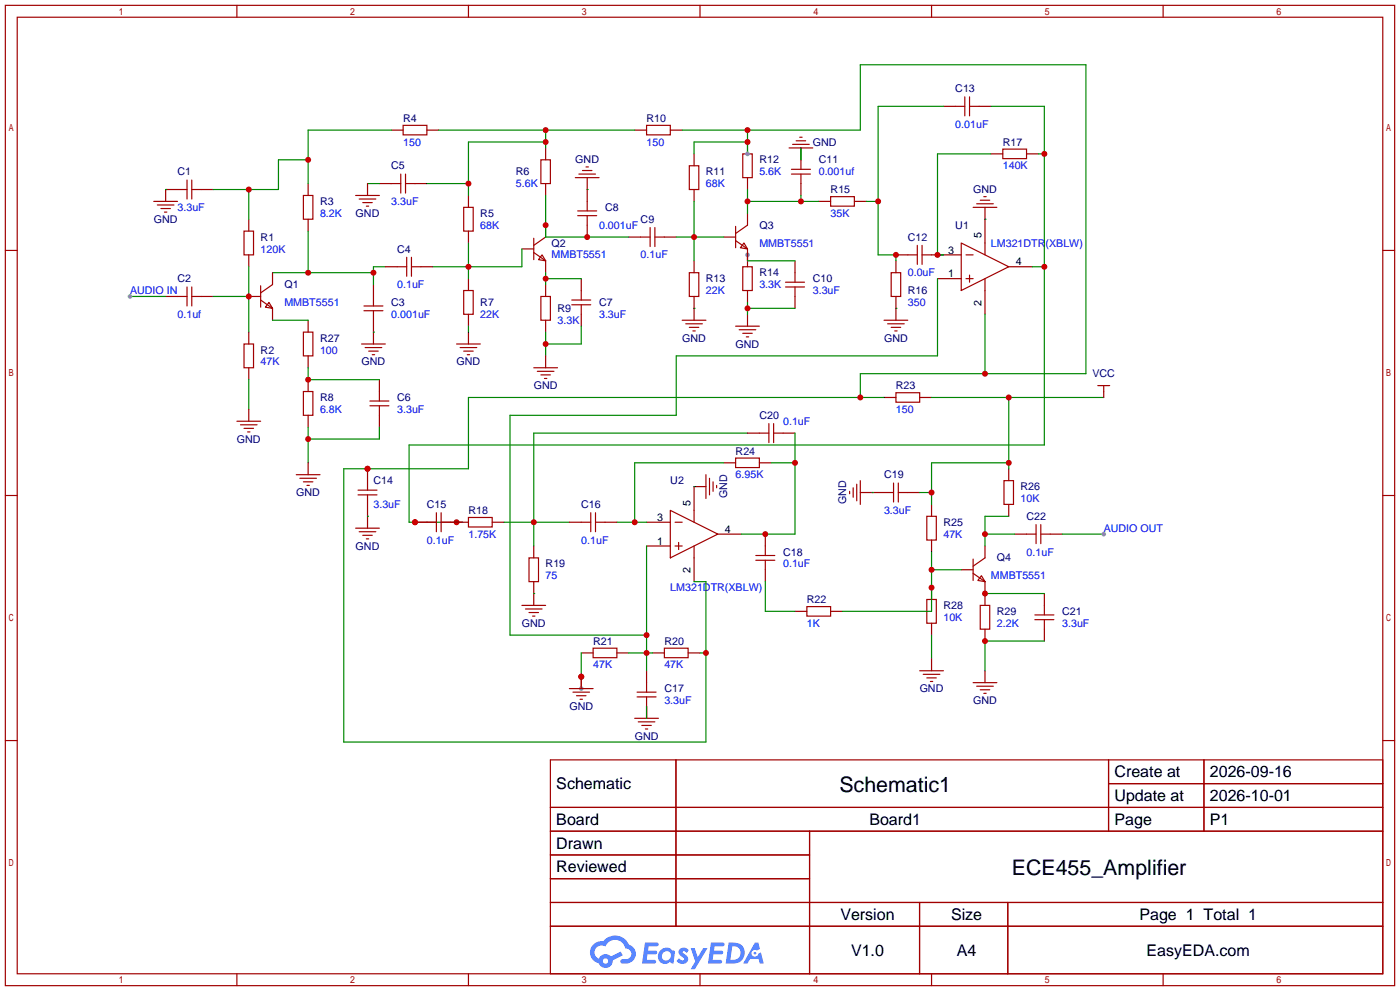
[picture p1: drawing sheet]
<svg xmlns="http://www.w3.org/2000/svg" width="299mm" height="212mm" viewBox="0 0 299 212" stroke-linecap="round" stroke-linejoin="round" font-family="sans-serif">
<g fill="none" stroke="#a10000" stroke-width=".25">
<path d="M1.1 1.1h297.2v209.6h-297.2zM3.7 3.7h292.1v204.5h-292.1zM50.7 1.1v2.6M100.2 1.1v2.6M149.7 1.1v2.6M199.3 1.1v2.6M248.8 1.1v2.6M1.1 53.5h2.6M295.8 53.5h2.5M1.1 105.9h2.6M295.8 105.9h2.5M1.1 158.3h2.6"/>
<path d="M295.8 158.3h2.5M117.7 162.4h178.1v45.8h-178.1zM117.7 172.6h178.1M117.7 177.7h178.1M144.6 162.4v35.6M173.2 177.7v30.5M237.1 162.4v15.3M237.1 167.5h58.7M257.5 162.4v15.3M117.7 182.8h55.5M117.7 192.9h178.1M117.7 187.8h55.5"/>
<path d="M117.7 198h178.1M196.7 192.9v15.3M215.6 192.9v15.3M50.7 208.2v2.5M100.2 208.2v2.5M149.7 208.2v2.5M199.3 208.2v2.5M248.8 208.2v2.5"/>
</g>
<g fill="#5487ff">
<path d="M145.5 202.8a1.3 1.3 0 0 1 1.8 .3l-.4 .6a.54 .54 0 0 0-.9-.2l.1 .2a1.28 1.28 0 0 1 .8 2 1.53 1.53 0 0 1-2.2-.3l.5-.6 .8 .5a.31 .31 0 0 0 .4-.3 .31 .31 0 0 0-.3-.3 1.12 1.12 0 0 1-.6-1.9z"/>
<path d="M147.7 202.7h.9l.7 1.9 1.1-1.9h.9l-2.7 4.5h-.9l1-1.7z"/>
<path d="M138 201.5h1.6a1.31 1.31 0 0 1 1.2 .2 .4 .4 0 0 1-.3 .6h-1.8l-.1 .9h1.6a.4 .4 0 0 1 .4 .4 .4 .4 0 0 1-.4 .4h-1.7l-.2 1.2h1.4a.46 .46 0 0 1 .5 .1 .46 .46 0 0 1 .1 .5l-.3 .2h-2.7z"/>
<path d="M152.1 201.5h1.6a1.32 1.32 0 0 1 1.3 .2 .39 .39 0 0 1-.4 .6h-1.7l-.2 .9h1.7a.4 .4 0 0 1 .3 .4 .4 .4 0 0 1-.4 .4h-1.7l-.2 1.2h1.4a.46 .46 0 0 1 .5 .1 .46 .46 0 0 1 .1 .5l-.3 .2h-2.7z"/>
<path d="M161.5 201.5h.7l.4 1.3-.7 .4a.75 .75 0 0 0-1.1 .3 .75 .75 0 0 0 .5 1 .75 .75 0 0 0 .9-.6l.6-.3 .6 2.4h-.9l-.2-1h-1.9l-.5 1h-.9z"/>
<path d="M155.9 201.5l-.7 4.5h1.5a2.27 2.27 0 0 0 2.6-2.3 2.27 2.27 0 0 0-2.7-2.2zM156.6 202.3a1.5 1.5 0 0 1 1.8 1.5 1.5 1.5 0 0 1-1.9 1.4h-.3z"/>
<path d="M141.3 203.1a1.6 1.6 0 0 0-.3 2.3 1.6 1.6 0 0 0 2.3 .2l.8 .4 .3-2.5-.2-.3h-.4a1.58 1.58 0 0 0-2.5-.1zM141.9 203.6a.98 .98 0 0 1 1.6 .5 .98 .98 0 0 1-1.1 1.2 .94 .94 0 0 1-.8-.6 .94 .94 0 0 1 .3-1.1z"/>
<path d="M126.9 201.9a2.37 2.37 0 0 0 1.2 4 1.54 1.54 0 0 0 1.7 1 1.54 1.54 0 0 0 1.3-1.6l2.1-1.1-.5-.8-2 1.1a1.57 1.57 0 0 0-2.6 .4 1.5 1.5 0 0 1-.8-2.1 1.5 1.5 0 0 1 2.2-.5 2.23 2.23 0 0 1 2.3-1.4 2.23 2.23 0 0 1 2 1.8 1.16 1.16 0 0 1 1.2 1.1 1.16 1.16 0 0 1-1 1.3h-.7a.47 .47 0 0 0-.6 .3 .47 .47 0 0 0 .4 .6 2.17 2.17 0 0 0 2.5-1 2.17 2.17 0 0 0-.3-2.7l-.8-.4a3.2 3.2 0 0 0-5.4-.7l-1.2 .1zM129 205.4a.58 .58 0 0 1 1.1 0 .58 .58 0 0 1-1.1 0z"/>
<circle cx="161.5" cy="203.8" r=".28"/>
</g>
<g fill="none" stroke="#a10000" stroke-width=".25">
<path d="M86.2 26.8h5.1v2h-5.1zM115.7 34.2h2v5h-2zM138.3 26.8h5.1v2h-5.1zM147.4 35.4h2.1v5.1h-2.1zM158.9 32.9h2v5.1h-2zM52.2 49.4h2v5.1h-2zM64.9 41.8h2v5.1h-2zM99.2 44.3h2v5.1h-2zM147.4 58.3h2.1v5.1h-2.1zM158.9 57h2v5.1h-2zM205.6 51.9l10.2 5.1-10.2 5.1zM206.6 54.5h1.6"/>
<path d="M206.6 59.6h1.6M207.4 58.8v1.5M210.7 51.9v2.6M210.7 59.6v2.5M52.2 73.5h2v5.1h-2zM64.9 71h2v5.1h-2zM99.2 62.1h2v5.1h-2zM115.7 63.4h2v5.1h-2zM64.9 83.7h2v5.1h-2zM143.4 109.1l10.1 5.1-10.1 5.1zM144.4 111.6h1.5M144.4 116.7h1.5"/>
<path d="M145.2 116v1.5M148.5 109.1v2.5M148.5 116.7v2.6"/>
</g>
<g fill="none" stroke="#870000" stroke-width=".25">
<path d="M65.9 39.2v2.6M83.7 27.8h2.5M91.3 27.8h2.6M116.7 31.6v2.6M116.7 39.2v2.6M135.8 27.8h2.5M143.4 27.8h2.5M148.5 32.9v2.5M159.9 30.4v2.5M159.9 38v2.5M53.2 46.9v2.5M53.2 54.5v2.5"/>
<path d="M65.9 46.9v2.5M100.2 41.8v2.5M100.2 49.4v2.5M100.2 59.6v2.5M148.5 40.5v2.6M148.5 55.8v2.5M159.9 54.5v2.5M200.5 54.5h5.1M200.5 59.6h5.1M210.7 46.9v5M215.8 57h5.1M53.2 71v2.5"/>
<path d="M53.2 78.6v2.6M65.9 68.5v2.5M65.9 76.1v2.5M100.2 67.2v2.5M116.7 60.8v2.6M116.7 68.5v2.5M148.5 63.4v2.5M210.7 62.1v5.1M65.9 81.2v2.5M65.9 88.8v2.5M138.3 111.6h5.1M138.3 116.7h5.1"/>
<path d="M148.5 104v5.1M148.5 119.3v5M153.5 114.2h5.1"/>
</g>
<circle cx="159.9" cy="54.5" r=".51" fill="#999"/>
<g fill="none" stroke="#870000" stroke-width=".25">
<path d="M81.2 39.2h2.5M88.8 39.2h2.5M171.3 31.6v2.6M171.3 39.2v2.6M201.8 22.7h2.5M209.4 22.7h2.6M212 32.9h2.5M219.6 32.9h2.5M35.4 40.5h2.6M43.1 40.5h2.5M124.3 59.6v2.5M125.6 40.5v2.6"/>
<path d="M125.6 48.1v2.6M175.1 43.1h2.6M182.8 43.1h2.5M191.6 55.8v2.5M191.6 54.5h2.6M199.3 54.5h2.5M35.4 63.4h2.6M43.1 63.4h2.5M79.9 60.8v2.6M79.9 68.5v2.5M124.3 67.2v2.5M159.9 62.1v2.5"/>
<path d="M191.6 63.4v2.5M81.2 81.2v2.5M81.2 88.8v2.5M154.8 98.9h2.6M162.4 98.9h2.6M189.1 85h2.5M196.7 85h2.6M97.7 111.6h2.5M105.3 111.6h2.5M114.2 116.7v2.6M199.3 107.8v2.6M199.3 115.4v2.6"/>
<path d="M215.8 100.2v2.5M215.8 107.8v2.6M114.2 124.3v2.6M124.3 139.6h2.6M132 139.6h2.5M139.6 139.6h2.5M147.2 139.6h2.5M170.1 130.7h2.5M177.7 130.7h2.5M199.3 125.6v2.5M199.3 133.2v2.6M210.7 126.9v2.5"/>
<path d="M210.7 134.5v2.5"/>
</g>
<g fill="none" stroke="#a10000" stroke-width=".25">
<path d="M40 38.5v4M41 38.5v4M83.7 39.2h2M85.7 37.2v4.1M86.7 37.2v4.1M86.7 39.2h2.1M169.3 37.2h4.1M169.3 36.2h4.1M171.3 34.2v2M171.3 37.2v2M204.3 22.7h2.1M206.4 20.7v4.1"/>
<path d="M207.4 20.7v4.1M207.4 22.7h2M214.5 31.9h5.1v2h-5.1zM38 40.5h2M41 40.5h2.1M123.6 45.1h4M123.6 46.1h4M125.6 43.1v2M125.6 46.1v2M177.7 42h5.1v2.1h-5.1zM190.6 58.3h2.1v5.1h-2.1zM194.2 54.5h2"/>
<path d="M196.2 52.5v4M197.2 52.5v4M197.2 54.5h2.1M38 63.4h2M40 61.3v4.1M41 61.3v4.1M41 63.4h2.1M77.9 65.4h4M77.9 66.4h4M79.9 63.4v2M79.9 66.4v2.1M122.3 65.2h4.1"/>
<path d="M122.3 64.1h4.1M124.3 62.1v2M124.3 65.2v2M79.1 86.7h4.1M79.1 85.7h4.1M81.2 83.7v2M81.2 86.7v2.1M157.4 97.9h5v2h-5zM191.6 83.9h5.1v2.1h-5.1zM100.2 110.6h5.1v2h-5.1zM113.2 119.3h2v5h-2zM198.2 110.4h2.1v5h-2.1z"/>
<path d="M214.8 102.7h2v5.1h-2zM126.9 138.6h5.1v2h-5.1zM142.1 138.6h5.1v2h-5.1zM172.6 129.7h5.1v2h-5.1zM198.2 128.1h2.1v5.1h-2.1zM209.7 129.4h2v5.1h-2z"/>
</g>
<path d="M65.9 34.2h-6.3v6.3h-14M83.7 27.8h-17.8v11.4M53.2 40.5v6.4" fill="none" stroke="#008700" stroke-width=".25"/>
<g fill="#c00">
<circle cx="53.2" cy="40.5" r=".63"/>
<circle cx="65.9" cy="34.2" r=".63"/>
</g>
<path d="M53.2 57v14M45.6 63.4h7.6M53.2 81.2v6.3M65.9 91.3v7.6M81.2 91.3v2.6h-15.3" fill="none" stroke="#008700" stroke-width=".25"/>
<circle cx="65.9" cy="93.9" r=".63" fill="#c00"/>
<path d="M65.9 78.6v2.6h15.3" fill="none" stroke="#008700" stroke-width=".25"/>
<circle cx="65.9" cy="81.2" r=".63" fill="#c00"/>
<path d="M58.3 58.3h21.6M65.9 49.4v8.9M82.4 57h-2.5v3.8" fill="none" stroke="#008700" stroke-width=".25"/>
<g fill="#c00">
<circle cx="79.9" cy="58.3" r=".63"/>
<circle cx="65.9" cy="58.3" r=".63"/>
</g>
<path d="M82.4 57h2.6M90 57h2.6M111.6 53.2h2.6M116.7 48.1v2.6M116.7 55.8v2.5M154.8 50.7h2.6M159.9 45.6v2.5M159.9 53.2v2.6M53.2 63.4h2.6M210.7 116.7v2.6M205.6 121.8h2.6M210.7 124.3v2.6" fill="none" stroke="#870000" stroke-width=".25"/>
<g fill="none" stroke="#a10000" stroke-width=".25">
<path d="M85 57h2M87 55v4.1M88 55v4.1M88 57h2M114.2 54l2.5 1.8M114.2 50.9v4.6M116 54.5l.7 1.3-1.5-.3zM116.7 50.7l-2.5 1.8M157.4 51.4l2.5 1.8M157.4 48.4v4.6M159.1 51.9l.8 1.3-1.5-.2zM159.9 48.1l-2.5 1.8"/>
<path d="M208.2 119.5v4.6M210.7 119.3l-2.5 1.7M208.2 122.6l2.5 1.7M209.9 123.1l.8 1.2-1.5-.2z"/>
</g>
<circle cx="53.2" cy="63.4" r=".63" fill="#c00"/>
<path d="M58.3 58.3v2.5M58.3 65.9v2.6" fill="none" stroke="#870000" stroke-width=".25"/>
<path d="M55.8 64.1l2.5 1.8M55.8 61.1v4.6M57.5 64.6l.8 1.3-1.5-.2zM58.3 60.8l-2.5 1.8" fill="none" stroke="#a10000" stroke-width=".25"/>
<path d="M100.2 51.9v7.7M111.6 53.2v3.8h-19M58.3 68.5h7.6" fill="none" stroke="#008700" stroke-width=".25"/>
<circle cx="100.2" cy="57" r=".63" fill="#c00"/>
<path d="M78.6 39.2h2.6M91.3 39.2h8.9M93.9 27.8h41.9M116.7 30.4h-16.5v11.4M116.7 27.8v3.8" fill="none" stroke="#008700" stroke-width=".25"/>
<g fill="#c00">
<circle cx="100.2" cy="39.2" r=".63"/>
<circle cx="116.7" cy="30.4" r=".63"/>
<circle cx="116.7" cy="27.8" r=".63"/>
</g>
<path d="M116.7 71v5.1M124.3 69.7v3.8h-7.6" fill="none" stroke="#008700" stroke-width=".25"/>
<circle cx="116.7" cy="73.5" r=".63" fill="#c00"/>
<path d="M116.7 58.3v2.5M116.7 59.6h7.6" fill="none" stroke="#008700" stroke-width=".25"/>
<circle cx="116.7" cy="59.6" r=".63" fill="#c00"/>
<path d="M116.7 41.8v8.9h17.8" fill="none" stroke="#008700" stroke-width=".25"/>
<g fill="#c00">
<circle cx="116.7" cy="48.1" r=".63"/>
<circle cx="125.6" cy="50.7" r=".63"/>
</g>
<path d="M134.5 50.7h2.5M142.1 50.7h2.6" fill="none" stroke="#870000" stroke-width=".25"/>
<path d="M137 50.7h2.1M139.1 48.6v4.1M140.1 48.6v4.1M140.1 50.7h2" fill="none" stroke="#a10000" stroke-width=".25"/>
<path d="M144.7 50.7h10.1M148.5 43.1v12.7" fill="none" stroke="#008700" stroke-width=".25"/>
<circle cx="148.5" cy="50.7" r=".63" fill="#c00"/>
<path d="M159.9 40.5v5.1M159.9 43.1h15.2M171.3 41.8v1.3" fill="none" stroke="#008700" stroke-width=".25"/>
<g fill="#c00">
<circle cx="159.9" cy="43.1" r=".63"/>
<circle cx="171.3" cy="43.1" r=".63"/>
</g>
<path d="M145.9 27.8h38.1v-14h48.3v66.1h-48.3v5.1M159.9 30.4h-11.4v2.5M159.9 27.8v5.1M210.7 67.2v12.7M189.1 85h-88.9v15.2h-26.7v58.4h77.5v-34.3h-2.5M149.7 139.6h1.3" fill="none" stroke="#008700" stroke-width=".25"/>
<g fill="#c00">
<circle cx="159.9" cy="30.4" r=".63"/>
<circle cx="159.9" cy="27.8" r=".63"/>
<circle cx="210.7" cy="79.9" r=".63"/>
<circle cx="184" cy="85" r=".63"/>
<circle cx="78.6" cy="100.2" r=".63"/>
<circle cx="151" cy="139.6" r=".63"/>
</g>
<circle cx="159.9" cy="32.9" r=".51" fill="#999"/>
<path d="M201.8 22.7h-14v31.8h3.8v1.3M185.3 43.1h2.5" fill="none" stroke="#008700" stroke-width=".25"/>
<g fill="#c00">
<circle cx="191.6" cy="54.5" r=".63"/>
<circle cx="187.8" cy="43.1" r=".63"/>
</g>
<path d="M212 32.9h-11.5v21.6h1.3" fill="none" stroke="#008700" stroke-width=".25"/>
<circle cx="200.5" cy="54.5" r=".63" fill="#c00"/>
<path d="M154.8 98.9h-19v12.7M132 111.6h6.3" fill="none" stroke="#008700" stroke-width=".25"/>
<circle cx="135.8" cy="111.6" r=".63" fill="#c00"/>
<path d="M212 22.7h11.4v72.4h-135.9v16.5h11.4M222.1 32.9h1.3M220.9 57h2.5" fill="none" stroke="#008700" stroke-width=".25"/>
<g fill="#c00">
<circle cx="223.4" cy="32.9" r=".63"/>
<circle cx="223.4" cy="57" r=".63"/>
<circle cx="88.8" cy="111.6" r=".63"/>
<circle cx="97.7" cy="111.6" r=".63"/>
</g>
<path d="M159.9 92.6h-45.7v24.1M107.8 111.6h14" fill="none" stroke="#008700" stroke-width=".25"/>
<circle cx="114.2" cy="111.6" r=".63" fill="#c00"/>
<path d="M88.8 111.6h2.5M96.4 111.6h2.5" fill="none" stroke="#870000" stroke-width=".25"/>
<circle cx="88.8" cy="111.6" r=".63" fill="#c00"/>
<g fill="none" stroke="#a10000" stroke-width=".25">
<path d="M162.4 92.6h2.1M164.5 90.6v4M165.5 92.6h2M165.5 90.6v4M91.3 111.6h2M93.3 109.6v4.1M94.4 109.6v4.1M94.4 111.6h2M124.3 111.6h2.1M126.4 109.6v4.1M127.4 111.6h2M127.4 109.6v4.1"/>
<path d="M161.7 118.7h4M161.7 119.8h4M163.7 116.7v2M163.7 119.8v2M189.1 105.3h2M191.1 103.3v4M192.2 105.3h2M192.2 103.3v4M219.6 114.2h2M221.6 112.1v4.1M222.6 112.1v4.1M222.6 114.2h2.1"/>
<path d="M221.4 131.4h4M221.4 132.5h4M223.4 129.4v2M223.4 132.5v2M136.3 148h4M136.3 149h4M138.3 145.9v2.1M138.3 149v2"/>
</g>
<g fill="none" stroke="#870000" stroke-width=".25">
<path d="M159.9 92.6h2.5M167.5 92.6h2.6M121.8 111.6h2.5M129.4 111.6h2.6M163.7 114.2v2.5M186.6 105.3h2.5M194.2 105.3h2.5M217 114.2h2.6M224.7 114.2h2.5M163.7 121.8v2.5M223.4 126.9v2.5M223.4 134.5v2.5"/>
<path d="M138.3 143.4v2.5M138.3 151v2.5"/>
</g>
<path d="M165 98.9h5.1M170.1 92.6v21.6h-11.5" fill="none" stroke="#008700" stroke-width=".25"/>
<g fill="#c00">
<circle cx="163.7" cy="114.2" r=".63"/>
<circle cx="170.1" cy="98.9" r=".63"/>
</g>
<path d="M200.5 59.6v16.5h-55.8v12.7h-35.6v47h29.2M138.3 116.7v26.7M134.5 139.6h5.1M163.7 124.3v6.4h6.4" fill="none" stroke="#008700" stroke-width=".25"/>
<g fill="#c00">
<circle cx="138.3" cy="139.6" r=".63"/>
<circle cx="138.3" cy="135.8" r=".63"/>
</g>
<path d="M124.3 139.6v7.6" fill="none" stroke="#008700" stroke-width=".25"/>
<circle cx="124.3" cy="144.7" r=".63" fill="#c00"/>
<circle cx="124.3" cy="147.2" r=".51" fill="#999"/>
<path d="M199.3 85h36.8M215.8 98.9h-16.5v8.9M215.8 85v15.2M196.7 105.3h2.6" fill="none" stroke="#008700" stroke-width=".25"/>
<g fill="#c00">
<circle cx="199.3" cy="105.3" r=".63"/>
<circle cx="215.8" cy="98.9" r=".63"/>
<circle cx="215.8" cy="85" r=".63"/>
</g>
<path d="M199.3 118v12.7h-19.1M199.3 121.8h6.3" fill="none" stroke="#008700" stroke-width=".25"/>
<g fill="#c00">
<circle cx="199.3" cy="125.6" r=".63"/>
<circle cx="199.3" cy="121.8" r=".63"/>
</g>
<path d="M210.7 114.2h6.3M215.8 110.4h-5.1v6.3M199.3 135.8v5" fill="none" stroke="#008700" stroke-width=".25"/>
<circle cx="210.7" cy="114.2" r=".63" fill="#c00"/>
<path d="M227.2 114.2h8.9" fill="none" stroke="#008700" stroke-width=".25"/>
<circle cx="236.1" cy="114.2" r=".51" fill="#999"/>
<path d="M210.7 126.9h12.7" fill="none" stroke="#008700" stroke-width=".25"/>
<circle cx="210.7" cy="126.9" r=".63" fill="#c00"/>
<path d="M223.4 137h-12.7v6.4" fill="none" stroke="#008700" stroke-width=".25"/>
<circle cx="210.7" cy="137" r=".63" fill="#c00"/>
<path d="M210.7 44.3v2.6M124.3 144.7v2.5M199.3 140.8v2.6M210.7 143.4v2.5" fill="none" stroke="#870000" stroke-width=".25"/>
<path d="M208.2 44.3h5M208.9 43.6h3.6M209.7 42.8h2M210.4 42h.5M196.7 143.4h5.1M197.5 144.1h3.5M198.2 144.9h2.1M199 145.7h.5M208.2 145.9h5M208.9 146.7h3.6M209.7 147.4h2M210.4 148.2h.5" fill="none" stroke="#a10000" stroke-width=".25"/>
<path d="M210.7 46.9h.1" fill="none" stroke="#008700" stroke-width=".25"/>
<circle cx="124.3" cy="144.7" r=".63" fill="#c00"/>
<g fill="none" stroke="#a10000" stroke-width=".25">
<path d="M168.8 31.6h5.1M169.5 30.9h3.6M170.3 30.1h2M171.1 29.3h.5M32.9 43.1h5.1M33.7 43.8h3.5M34.4 44.6h2M35.2 45.3h.5M76.1 41.8h5.1M76.8 42.5h3.6M77.6 43.3h2M78.4 44.1h.5"/>
<path d="M170.1 58.3v2M77.3 73.5h5.1M78.1 74.3h3.6M78.9 75.1h2M79.6 75.8h.5M97.7 73.5h5M98.4 74.3h3.6M99.2 75.1h2M99.9 75.8h.6M114.2 78.6h5.1M114.9 79.4h3.6M145.9 68.5h5.1"/>
<path d="M146.7 69.2h3.5M147.4 70h2.1M148.2 70.7h.5M157.4 69.7h5M158.1 70.5h3.6M158.9 71.2h2M159.6 72h.5M168 60.3h4.1M168 61.3h4.1M170.1 61.3v2.1M189.1 68.5h5.1M189.9 69.2h3.5"/>
<path d="M190.6 70h2.1M191.4 70.7h.5M50.7 90h5.1M51.4 90.8h3.6M52.2 91.6h2M53 92.3h.5M115.7 80.1h2M116.5 80.9h.5M63.4 101.5h5.1M64.1 102.2h3.6M64.9 103h2M65.7 103.8h.5"/>
<path d="M111.6 129.4h5.1M112.4 130.2h3.6M113.2 130.9h2M113.9 131.7h.5M121.8 147.2h5.1M122.6 148h3.5M123.3 148.7h2M124.1 149.5h.5M135.8 153.5h5M136.5 154.3h3.6M137.3 155.1h2M138 155.8h.6"/>
</g>
<g fill="none" stroke="#870000" stroke-width=".25">
<path d="M78.6 39.2v2.6M171.3 31.6v2.6M35.4 40.5v2.6M170.1 55.8v2.5M79.9 71v2.5M100.2 71v2.5M116.7 76.1v2.5M148.5 65.9v2.6M159.9 67.2v2.5M170.1 63.4v2.5M191.6 65.9v2.6M53.2 87.5v2.5"/>
<path d="M65.9 98.9v2.6M114.2 126.9v2.5M138.3 151v2.5"/>
</g>
<path d="M171.3 31.6v2.6M35.4 40.5h.1M159.9 55.8h10.2M79.9 71h.1M100.2 69.7v1.3M148.5 65.9h.1M159.9 64.6v2.6M159.9 65.9h10.2M114.2 126.9h.1M138.3 151v2.5" fill="none" stroke="#008700" stroke-width=".25"/>
<circle cx="159.9" cy="65.9" r=".63" fill="#c00"/>
<path d="M27.8 63.4h7.6M191.6 65.9h.1" fill="none" stroke="#008700" stroke-width=".25"/>
<circle cx="27.8" cy="63.4" r=".51" fill="#999"/>
<path d="M125.6 38v2.5M78.6 100.2v2.5" fill="none" stroke="#870000" stroke-width=".25"/>
<path d="M123.1 38h5M123.8 37.2h3.6M124.6 36.4h2M125.3 35.7h.6" fill="none" stroke="#a10000" stroke-width=".25"/>
<path d="M125.6 40.5h.1" fill="none" stroke="#008700" stroke-width=".25"/>
<circle cx="78.6" cy="100.2" r=".63" fill="#c00"/>
<path d="M236.1 83.7v1.3M78.6 107.8v5.1M148.5 104h2.5M184 105.3h2.6" fill="none" stroke="#870000" stroke-width=".25"/>
<g fill="none" stroke="#a10000" stroke-width=".25">
<path d="M234.8 82.4h2.6M236.1 82.4v1.3M76.1 112.9h5.1M76.6 104.8h4M76.6 105.8h4M76.8 113.7h3.6M77.6 114.4h2M78.4 115.2h.5M78.6 102.7v2.1M78.6 105.8v2M151 101.5v5.1M151.8 102.2v3.6"/>
<path d="M152.5 103v2M153.3 103.8v.5M181.7 105v.5M182.5 104.3v2M183.3 103.5v3.6M184 102.7v5.1"/>
</g>
<path d="M78.6 110.4h.1M148.5 104h.1M186.6 105.3h.1" fill="none" stroke="#008700" stroke-width=".25"/>
<g font-size="4.6">
<text x="179.5" y="169.3">Schematic1</text>
<text x="216.4" y="187.1">ECE455_Amplifier</text>
</g>
<g font-size="3.4">
<text x="238.4" y="166.2">Create at</text>
<text x="258.8" y="166.2">2026-09-16</text>
<text x="119" y="168.7">Schematic</text>
<text x="238.4" y="171.3">Update at</text>
<text x="258.8" y="171.3">2026-10-01</text>
<text x="119" y="176.3">Board</text>
<text x="186" y="176.3">Board1</text>
<text x="238.4" y="176.3">Page</text>
<text x="258.8" y="176.3">P1</text>
<text x="119" y="181.4">Drawn</text>
<text x="119" y="186.5">Reviewed</text>
<text x="179.8" y="196.7">Version</text>
<text x="203.4" y="196.7">Size</text>
<text x="243.7" y="196.7">Page 1 Total 1</text>
<text x="182" y="204.3">V1.0</text>
<text x="204.7" y="204.3">A4</text>
<text x="245.3" y="204.3">EasyEDA.com</text>
</g>
<g font-size="2.3" fill="#000080">
<text x="204.3" y="19.7">C13</text>
<text x="86.2" y="26">R4</text>
<text x="138.3" y="26">R10</text>
<text x="123.1" y="34.9">GND</text>
<text x="162.4" y="34.9">R12</text>
<text x="173.9" y="31.1">GND</text>
<text x="175.1" y="34.9">C11</text>
<text x="214.5" y="31.1">R17</text>
<text x="38" y="37.5">C1</text>
<text x="83.7" y="36.2">C5</text>
<text x="110.4" y="37.5">R6</text>
<text x="151" y="37.5">R11</text>
<text x="177.7" y="41.3">R15</text>
<text x="208.2" y="41.3">GND</text>
<text x="32.9" y="47.6">GND</text>
<text x="68.5" y="43.8">R3</text>
<text x="76.1" y="46.4">GND</text>
<text x="102.7" y="46.4">R5</text>
<text x="129.4" y="45.1">C8</text>
<text x="137" y="47.6">C9</text>
<text x="55.8" y="51.4">R1</text>
<text x="85" y="54">C4</text>
<text x="118" y="52.7">Q2</text>
<text x="162.4" y="48.9">Q3</text>
<text x="194.2" y="51.4">C12</text>
<text x="204.3" y="48.9">U1</text>
<text x="162.4" y="59.1">R14</text>
<text x="38" y="60.3">C2</text>
<text x="60.8" y="61.6">Q1</text>
<text x="83.7" y="65.4">C3</text>
<text x="102.7" y="65.4">R7</text>
<text x="128.1" y="65.4">C7</text>
<text x="151" y="60.3">R13</text>
<text x="173.9" y="60.3">C10</text>
<text x="194.2" y="62.9">R16</text>
<text x="119.3" y="66.7">R9</text>
<text x="55.8" y="75.6">R2</text>
<text x="68.5" y="73">R27</text>
<text x="145.9" y="73">GND</text>
<text x="157.4" y="74.3">GND</text>
<text x="189.1" y="73">GND</text>
<text x="77.3" y="78.1">GND</text>
<text x="97.7" y="78.1">GND</text>
<text x="114.2" y="83.2">GND</text>
<text x="191.6" y="83.2">R23</text>
<text x="233.7" y="80.6">VCC</text>
<text x="68.5" y="85.7">R8</text>
<text x="85" y="85.7">C6</text>
<text x="162.4" y="89.5">C20</text>
<text x="50.7" y="94.6">GND</text>
<text x="157.4" y="97.2">R24</text>
<text x="63.4" y="106">GND</text>
<text x="79.9" y="103.5">C14</text>
<text x="143.4" y="103.5">U2</text>
<text x="155.6" y="106.6" transform="rotate(-90 155.6 106.6)">GND</text>
<text x="181" y="107.8" transform="rotate(-90 181 107.8)">GND</text>
<text x="189.1" y="102.2">C19</text>
<text x="218.3" y="104.8">R26</text>
<text x="91.3" y="108.6">C15</text>
<text x="100.2" y="109.9">R18</text>
<text x="124.3" y="108.6">C16</text>
<text x="201.8" y="112.4">R25</text>
<text x="219.6" y="111.1">C22</text>
<text x="76.1" y="117.5">GND</text>
<text x="167.5" y="118.7">C18</text>
<text x="116.7" y="121.3">R19</text>
<text x="213.2" y="120">Q4</text>
<text x="172.6" y="128.9">R22</text>
<text x="201.8" y="130.2">R28</text>
<text x="213.2" y="131.4">R29</text>
<text x="227.2" y="131.4">C21</text>
<text x="111.6" y="134">GND</text>
<text x="126.9" y="137.8">R21</text>
<text x="142.1" y="137.8">R20</text>
<text x="142.1" y="148">C17</text>
<text x="196.7" y="148">GND</text>
<text x="121.8" y="151.8">GND</text>
<text x="208.2" y="150.5">GND</text>
<text x="135.8" y="158.1">GND</text>
</g>
<g font-size="2.3" fill="#00f">
<text x="204.3" y="27.3">0.01uF</text>
<text x="86.2" y="31.1">150</text>
<text x="138.3" y="31.1">150</text>
<text x="110.4" y="40">5.6K</text>
<text x="151" y="40">68K</text>
<text x="162.4" y="37.5">5.6K</text>
<text x="175.1" y="37.5">0.001uf</text>
<text x="214.5" y="36.2">140K</text>
<text x="38" y="45.1">3.3uF</text>
<text x="68.5" y="46.4">8.2K</text>
<text x="83.7" y="43.8">3.3uF</text>
<text x="177.7" y="46.4">35K</text>
<text x="55.8" y="54">120K</text>
<text x="102.7" y="48.9">68K</text>
<text x="128.1" y="48.9">0.001uF</text>
<text x="162.4" y="52.7">MMBT5551</text>
<text x="212" y="52.7">LM321DTR(XBLW)</text>
<text x="118" y="55.2">MMBT5551</text>
<text x="137" y="55.2">0.1uF</text>
<text x="194.2" y="59.1">0.0uF</text>
<text x="27.8" y="62.9">AUDIO IN</text>
<text x="60.8" y="65.4">MMBT5551</text>
<text x="85" y="61.6">0.1uF</text>
<text x="151" y="62.9">22K</text>
<text x="162.4" y="61.6">3.3K</text>
<text x="173.9" y="62.9">3.3uF</text>
<text x="194.2" y="65.4">350</text>
<text x="38" y="67.9">0.1uf</text>
<text x="83.7" y="67.9">0.001uF</text>
<text x="102.7" y="67.9">22K</text>
<text x="119.3" y="69.2">3.3K</text>
<text x="128.1" y="67.9">3.3uF</text>
<text x="68.5" y="75.6">100</text>
<text x="55.8" y="78.1">47K</text>
<text x="68.5" y="88.3">6.8K</text>
<text x="85" y="88.3">3.3uF</text>
<text x="191.6" y="88.3">150</text>
<text x="167.5" y="90.8">0.1uF</text>
<text x="157.4" y="102.2">6.95K</text>
<text x="218.3" y="107.3">10K</text>
<text x="79.9" y="108.6">3.3uF</text>
<text x="189.1" y="109.9">3.3uF</text>
<text x="236.1" y="113.7">AUDIO OUT</text>
<text x="91.3" y="116.2">0.1uF</text>
<text x="100.2" y="114.9">1.75K</text>
<text x="124.3" y="116.2">0.1uF</text>
<text x="201.8" y="114.9">47K</text>
<text x="219.6" y="118.7">0.1uF</text>
<text x="116.7" y="123.8">75</text>
<text x="167.5" y="121.3">0.1uF</text>
<text x="212" y="123.8">MMBT5551</text>
<text x="143.4" y="126.4">LM321DTR(XBLW)</text>
<text x="172.6" y="134">1K</text>
<text x="201.8" y="132.7">10K</text>
<text x="213.2" y="134">2.2K</text>
<text x="227.2" y="134">3.3uF</text>
<text x="126.9" y="142.9">47K</text>
<text x="142.1" y="142.9">47K</text>
<text x="142.1" y="150.5">3.3uF</text>
</g>
<g font-size="2.3">
<text x="209.9" y="50.9" transform="rotate(-90 209.9 50.9)">5</text>
<text x="202.8" y="54.2">3</text>
<text x="202.8" y="59.3">1</text>
<text x="217.3" y="56.7">4</text>
<text x="209.9" y="65.4" transform="rotate(-90 209.9 65.4)">2</text>
<text x="140.6" y="111.4">3</text>
<text x="147.7" y="108.1" transform="rotate(-90 147.7 108.1)">5</text>
<text x="155.1" y="113.9">4</text>
<text x="140.6" y="116.4">1</text>
<text x="147.7" y="122.5" transform="rotate(-90 147.7 122.5)">2</text>
</g>
</svg>
